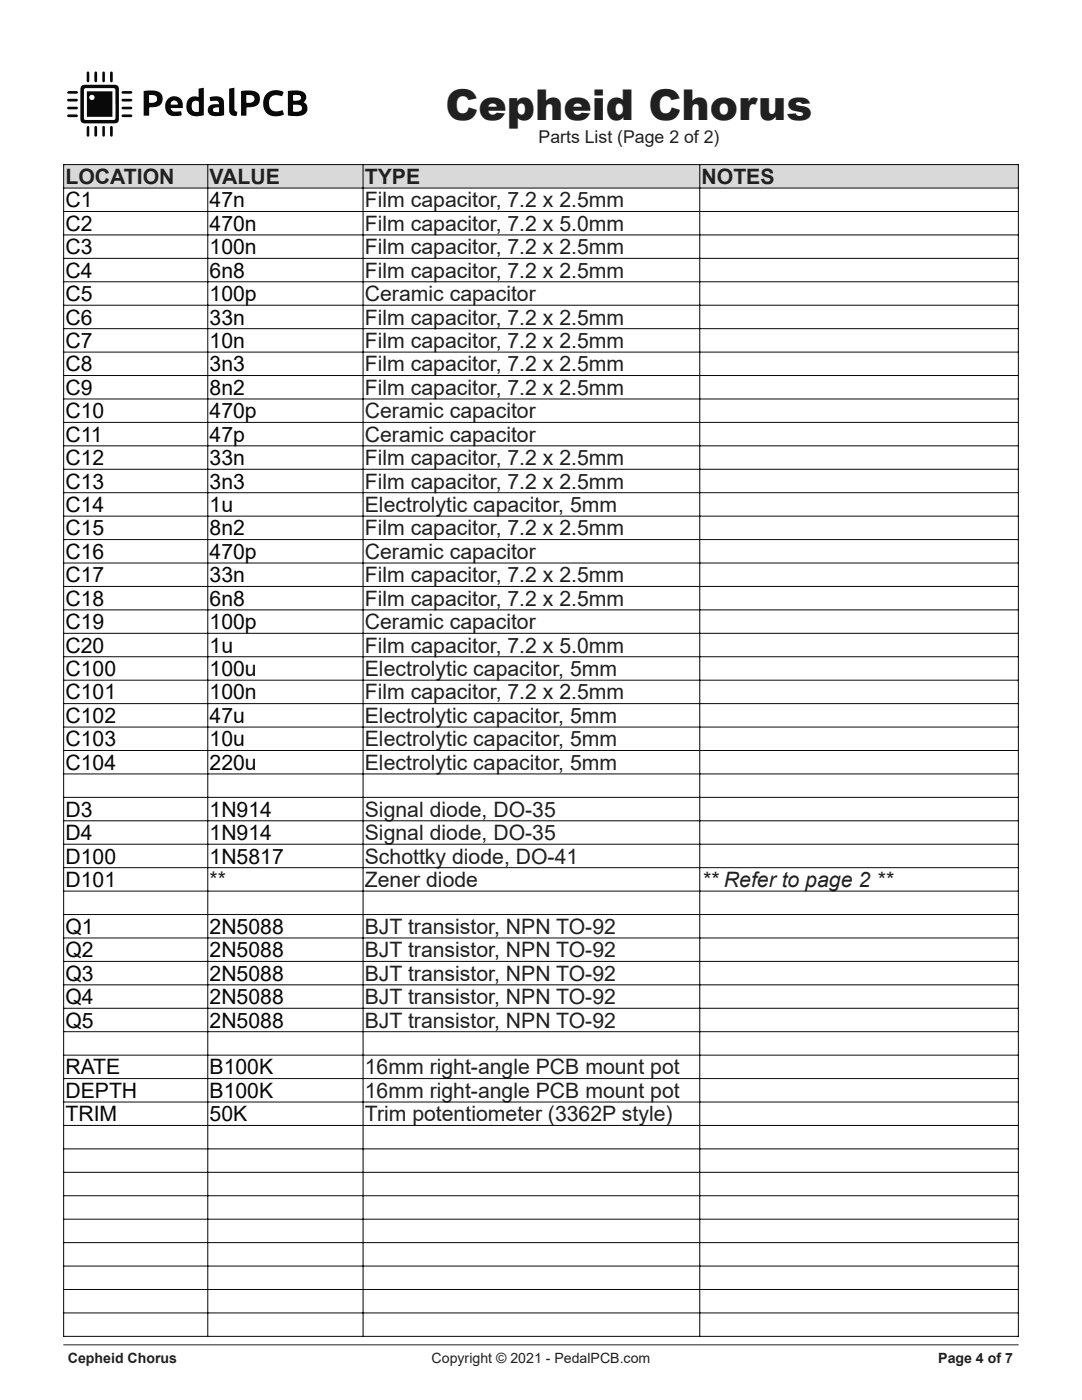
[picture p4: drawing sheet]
<svg xmlns="http://www.w3.org/2000/svg" width="216mm" height="279mm" viewBox="0 0 216 279" stroke-linecap="round" stroke-linejoin="round" font-family="sans-serif">
<path d="M12.7 268.4h190.5" fill="none" stroke="#231f20" stroke-width=".2"/>
<path d="M12.7 12.7v16.4h49.3v-16.4zM16.3 17.1a3.5 3.5 0 0 0-.3 2.2v3a3.4 3.4 0 0 0 .3 2.1 3.5 3.5 0 0 0 2.1 .2h3a3.5 3.5 0 0 0 2.1-.2l.2-.7v-5.4a.99 .99 0 0 0-.9-1.4h-4.4a3.5 3.5 0 0 0-2.1 .2zM57.4 18.2v4.8l1.6 .2a1.84 1.84 0 0 0 2.3-1.7 1.09 1.09 0 0 0-.7-1.1 1.31 1.31 0 0 0 .4-1.5 1.31 1.31 0 0 0-1.4-.8zM39.6 17.7v1.7a1.77 1.77 0 0 0-1.9 .3 1.77 1.77 0 0 0-.5 1.8 1.92 1.92 0 0 0 2.5 1.7l1-.2v-5.5zM28.7 18.2v4.9h1.1v-1.6l.2-.1a1.92 1.92 0 0 0 2.5-1.9 1.67 1.67 0 0 0-1.9-1.4zM48.1 18.2v4.9h1.1v-1.6a4.5 4.5 0 0 0 2.2-.6 1.7 1.7 0 0 0 .3-2 1.7 1.7 0 0 0-1.8-.8zM53.1 18.8a2.66 2.66 0 0 0-.3 3.2 2.66 2.66 0 0 0 3 1.2l.9-.4-.3-.8a1.79 1.79 0 0 1-2.6-.6l-.1-.3a1.58 1.58 0 0 1 .5-1.8 1.58 1.58 0 0 1 1.8-.1h.3l.3-.8a2.76 2.76 0 0 0-3.5 .4zM33.6 19.7a2.03 2.03 0 0 0-.4 2.5 2.03 2.03 0 0 0 2.4 .9l.6-.1-.1-.8-.9 .1a.86 .86 0 0 1-1.1-.7h2.4a1.78 1.78 0 0 0-.7-2.1 1.78 1.78 0 0 0-2.2 .2zM41.8 19.4l.2 .8 .8-.1a.64 .64 0 0 1 .9 .7 1.94 1.94 0 0 0-2.2 .8 1.21 1.21 0 0 0 1.4 1.6l1.8-.2v-2.2a1.44 1.44 0 0 0-2-1.6zM45.7 17.7v3.8a1.19 1.19 0 0 0 .3 1.3 1.19 1.19 0 0 0 1.2 .3l.2-.8a.59 .59 0 0 1-.6-.7v-4.1zM13.4 19.8v.3l.3 .2h1.5l.3-.3-.3-.3zM24.3 19.8v.3l.3 .2h1.5l.3-.3-.3-.3zM13.4 23v.3l.3 .1h1.5l.3-.3-.3-.3zM24.3 22.9v.4l.3 .1h1.5l.3-.3-.3-.3zM18.9 25.2l-.1 1.8 .3 .3 .2-.1 .1-.2v-1.5l-.1-.3zM18.9 14.3l-.1 1.8 .3 .3 .3-.3v-1.5l-.1-.3zM24.3 18.3v.3l.2 .1h1.6l.3-.3-.3-.2zM24.3 21.4v.3l.2 .1h1.6l.3-.3-.3-.2zM22.1 14.3l-.1 1.8 .2 .3 .3-.3v-1.5l-.1-.3zM22.1 25.2l-.1 1.8 .2 .3 .3-.3v-1.6l-.1-.2zM13.4 21.4v.3l.3 .1h1.5l.3-.2-.3-.3zM13.5 18.3l-.1 .3 .3 .1h1.5l.3-.3-.3-.2zM20.5 14.3l-.1 1.8 .3 .3 .2-.3v-1.5l-.1-.3zM17.4 25.2l-.1 1.8 .3 .3 .2-.3v-1.6l-.1-.2zM17.4 14.3l-.1 1.8 .3 .3 .2-.3v-1.5l-.1-.3zM20.5 25.2l-.1 1.8 .3 .3 .2-.3v-1.6l-.1-.2z" fill-rule="evenodd" fill="#fff"/>
<g fill="#080704">
<path d="M16.3 17.1a3.5 3.5 0 0 1 2.1-.2h3a3.6 3.6 0 0 1 2.1 .2l.2 .7v5.4a.99 .99 0 0 1-.9 1.4h-4.4a3.5 3.5 0 0 1-2.1-.2 3.4 3.4 0 0 1-.3-2.1v-3a3.5 3.5 0 0 1 .3-2.2zM16.9 17.7l-.1 .3v5.8l.4 .1h5.6l.2-.3v-5.8l-.4-.2z" fill-rule="evenodd"/>
<path d="M57.4 18.2l1.7-.2a1.65 1.65 0 0 1 2 1.4l-.1 .4-.4 .6a1.41 1.41 0 0 1 .7 1.6 1.41 1.41 0 0 1-1.3 1.1l-1 .1-1.6-.2zM58.5 20.9v1.3l.7 .1a.74 .74 0 0 0 .9-.3 .74 .74 0 0 0 0-.9l-.6-.2zM58.6 19l-.1 .9a1.42 1.42 0 0 0 1.5-.2 .67 .67 0 0 0-.2-.7 .67 .67 0 0 0-.7-.1z" fill-rule="evenodd"/>
<path d="M39.6 17.7l1.1-.2v5.5a2.72 2.72 0 0 1-3.3-.7 2.21 2.21 0 0 1 1-3l1.2 .1zM38.5 20.3a1.19 1.19 0 0 0 .6 2h.5v-2a.78 .78 0 0 0-1.1 0z" fill-rule="evenodd"/>
<path d="M28.7 18.2l.2-.1a5.1 5.1 0 0 1 3 .4 1.71 1.71 0 0 1 .4 2 1.71 1.71 0 0 1-2 .9l-.5 .1v1.6h-1.1zM29.8 19v1.5a1.44 1.44 0 0 0 1.5-.5 .77 .77 0 0 0-.2-.8 .77 .77 0 0 0-.8-.2z" fill-rule="evenodd"/>
<path d="M48.1 18.2l.2-.1a4.9 4.9 0 0 1 3.2 .5 1.7 1.7 0 0 1 .2 2 1.7 1.7 0 0 1-1.8 .8l-.7 .1v1.6h-1.1zM49.2 19v1.5a1.06 1.06 0 0 0 1.5-1 1.38 1.38 0 0 0-1.5-.5z" fill-rule="evenodd"/>
<path d="M53.1 18.8a2.76 2.76 0 0 1 3.5-.4l-.3 .8h-.3a1.67 1.67 0 0 0-2.3 .7 1.67 1.67 0 0 0 .9 2.3h.7l1.1-.2 .3 .8a2.7 2.7 0 0 1-4.1-1.5v-1.3z" fill-rule="evenodd"/>
<path d="M33.6 19.7a1.78 1.78 0 0 1 2.2-.2 1.78 1.78 0 0 1 .7 2.1h-2.4a1 1 0 0 0 1.4 .7l.6-.1 .1 .7a2.8 2.8 0 0 1-2.8-.3 2.32 2.32 0 0 1 .2-2.9zM34.2 20.3l-.1 .5h1.4a.7 .7 0 0 0-.5-.7 .7 .7 0 0 0-.8 .2z" fill-rule="evenodd"/>
<path d="M41.8 19.4a2.18 2.18 0 0 1 2.8 .6l.1 3a3.7 3.7 0 0 1-2.9-.2 1.24 1.24 0 0 1-.1-1.5 1.24 1.24 0 0 1 1.4-.5h.6a.74 .74 0 0 0-.4-.7 .74 .74 0 0 0-.8 0l-.5 .1zM42.6 21.6l-.1 .1a.41 .41 0 0 0 .3 .6l.9 .1v-.9z" fill-rule="evenodd"/>
<path d="M45.7 17.7l1.1-.2v4.1a.59 .59 0 0 0 .6 .7l-.2 .8a1.19 1.19 0 0 1-1.2-.3 1.19 1.19 0 0 1-.3-1.3z" fill-rule="evenodd"/>
<path d="M13.4 19.8l1.8-.1 .3 .3-.3 .3h-1.5l-.3-.2z" fill-rule="evenodd"/>
<path d="M24.3 19.8l1.8-.1 .3 .3-.3 .3h-1.5l-.3-.2z" fill-rule="evenodd"/>
<path d="M13.4 23l1.8-.2 .3 .3-.3 .3h-1.5l-.3-.1z" fill-rule="evenodd"/>
<path d="M24.3 22.9l1.8-.1 .3 .3-.3 .3h-1.5l-.3-.1z" fill-rule="evenodd"/>
<path d="M18.9 25.2h.4l.1 .3v1.5l-.1 .2-.2 .1-.3-.3z" fill-rule="evenodd"/>
<path d="M18.9 14.3h.4l.1 .3v1.5l-.3 .3-.3-.3z" fill-rule="evenodd"/>
<path d="M24.3 18.3l1.8-.1 .3 .2-.3 .3h-1.6l-.2-.1z" fill-rule="evenodd"/>
<path d="M24.3 21.4l1.8-.1 .3 .2-.3 .3h-1.6l-.2-.1z" fill-rule="evenodd"/>
<path d="M22.1 14.3h.3l.1 .3v1.5l-.3 .3-.2-.3z" fill-rule="evenodd"/>
<path d="M22.1 25.2h.3l.1 .2v1.6l-.3 .3-.2-.3z" fill-rule="evenodd"/>
<path d="M13.4 21.4l1.8-.1 .3 .3-.3 .2h-1.5l-.3-.1z" fill-rule="evenodd"/>
<path d="M13.5 18.3l1.7-.1 .3 .2-.3 .3h-1.5l-.3-.1z" fill-rule="evenodd"/>
<path d="M20.5 14.3h.3l.1 .3v1.5l-.2 .3-.3-.3z" fill-rule="evenodd"/>
<path d="M17.4 25.2h.3l.1 .2v1.6l-.2 .3-.3-.3z" fill-rule="evenodd"/>
<path d="M17.4 14.3h.3l.1 .3v1.5l-.2 .3-.3-.3z" fill-rule="evenodd"/>
<path d="M20.5 25.2h.3l.1 .2v1.6l-.2 .3-.3-.3z" fill-rule="evenodd"/>
</g>
<g fill="#fff">
<path d="M16.9 17.7l5.7-.1 .4 .2v5.8l-.2 .3h-5.6l-.4-.1v-5.8zM17.3 18.2v5.1h5.1v-5.1z" fill-rule="evenodd"/>
<path d="M58.5 20.9h.7a.74 .74 0 0 1 .8 .2 .74 .74 0 0 1 .1 .9l-.5 .2h-1.1z" fill-rule="evenodd"/>
<path d="M58.6 19l.5-.1a.64 .64 0 0 1 .7 .2 .64 .64 0 0 1 .1 .8l-1.4 .1z" fill-rule="evenodd"/>
<path d="M38.5 20.3a.72 .72 0 0 1 1.1 .1v1.9a1.03 1.03 0 0 1-1.1-.2 1.03 1.03 0 0 1-.2-1.1z" fill-rule="evenodd"/>
<path d="M29.8 19h.5a.78 .78 0 0 1 1 .8 .78 .78 0 0 1-1.1 .7h-.4z" fill-rule="evenodd"/>
<path d="M49.2 19h.5a.79 .79 0 0 1 1 .8 .79 .79 0 0 1-1 .7h-.5z" fill-rule="evenodd"/>
<path d="M34.2 20.3a.7 .7 0 0 1 .8-.2 .7 .7 0 0 1 .5 .7h-1.4z" fill-rule="evenodd"/>
<path d="M42.6 21.6l1.1-.1v.9l-.9-.1a.42 .42 0 0 1-.3-.3 .42 .42 0 0 1 .1-.4z" fill-rule="evenodd"/>
</g>
<path d="M17.3 18.2v5.1h5.1v-5.1zM17.9 19.4a.49 .49 0 0 0 .9 0 .49 .49 0 0 0-.9 0z" fill-rule="evenodd" fill="#080704"/>
<circle cx="18.3" cy="19.4" r=".49" fill="#fff"/>
<path d="M12.7 32.9h190.5v4.6h-190.5z" fill-rule="evenodd" fill="#dbd9d8"/>
<g fill="none" stroke="#080704" stroke-width=".2">
<path d="M12.7 32.8v234M12.7 32.9h190.5M12.7 37.5h190.5M41.5 32.9v233.8M72.4 32.9v233.8M139.6 32.9v233.8M203.2 32.8v234M12.7 42.2h190.5M12.7 46.9h190.5M12.7 51.6h190.5M12.7 56.2h190.5M12.7 60.9h190.5"/>
<path d="M12.7 65.6h190.5M12.7 70.3h190.5M12.7 74.9h190.5M12.7 79.6h190.5M12.7 84.3h190.5M12.7 89h190.5M12.7 93.7h190.5M12.7 98.3h190.5M12.7 103h190.5M12.7 107.7h190.5M12.7 112.4h190.5M12.7 117h190.5"/>
<path d="M12.7 121.7h190.5M12.7 126.4h190.5M12.7 131.1h190.5M12.7 135.7h190.5M12.7 140.4h190.5M12.7 145.1h190.5M12.7 149.8h190.5M12.7 154.5h190.5M12.7 159.1h190.5M12.7 163.8h190.5M12.7 168.5h190.5M12.7 173.2h190.5"/>
<path d="M12.7 177.8h190.5M12.7 182.5h190.5M12.7 187.2h190.5M12.7 191.9h190.5M12.7 196.5h190.5M12.7 201.2h190.5M12.7 205.9h190.5M12.7 210.6h190.5M12.7 215.3h190.5M12.7 219.9h190.5M12.7 224.6h190.5M12.7 229.3h190.5"/>
<path d="M12.7 234h190.5M12.7 238.6h190.5M12.7 243.3h190.5M12.7 248h190.5M12.7 252.7h190.5M12.7 257.3h190.5M12.7 262h190.5M12.7 266.7h190.5"/>
</g>
<text font-size="8.5" fill="#231f20" x="88.9" y="23.9">Cepheid Chorus</text>
<g font-size="4.2" fill="#231f20">
<text x="13.1" y="36.7">LOCATION</text>
<text x="41.8" y="36.7">VALUE</text>
<text x="72.8" y="36.7">TYPE</text>
<text x="72.8" y="41.4">Film capacitor, 7.2 x 2.5mm</text>
<text x="140" y="36.7">NOTES</text>
<text x="72.8" y="46.1">Film capacitor, 7.2 x 5.0mm</text>
<text x="72.8" y="50.7">Film capacitor, 7.2 x 2.5mm</text>
<text x="72.8" y="55.4">Film capacitor, 7.2 x 2.5mm</text>
<text x="72.8" y="60.1">Ceramic capacitor</text>
<text x="72.8" y="64.8">Film capacitor, 7.2 x 2.5mm</text>
<text x="72.8" y="69.4">Film capacitor, 7.2 x 2.5mm</text>
<text x="72.8" y="74.1">Film capacitor, 7.2 x 2.5mm</text>
<text x="72.8" y="78.8">Film capacitor, 7.2 x 2.5mm</text>
<text x="72.8" y="83.5">Ceramic capacitor</text>
<text x="72.8" y="88.2">Ceramic capacitor</text>
<text x="72.8" y="92.8">Film capacitor, 7.2 x 2.5mm</text>
<text x="72.8" y="97.5">Film capacitor, 7.2 x 2.5mm</text>
<text x="72.8" y="102.2">Electrolytic capacitor, 5mm</text>
<text x="72.8" y="106.9">Film capacitor, 7.2 x 2.5mm</text>
<text x="72.8" y="111.5">Ceramic capacitor</text>
<text x="72.8" y="116.2">Film capacitor, 7.2 x 2.5mm</text>
<text x="72.8" y="120.9">Film capacitor, 7.2 x 2.5mm</text>
<text x="72.8" y="125.6">Ceramic capacitor</text>
<text x="72.8" y="130.2">Film capacitor, 7.2 x 5.0mm</text>
<text x="72.8" y="134.9">Electrolytic capacitor, 5mm</text>
<text x="72.8" y="139.6">Film capacitor, 7.2 x 2.5mm</text>
<text x="72.8" y="144.3">Electrolytic capacitor, 5mm</text>
<text x="72.8" y="149">Electrolytic capacitor, 5mm</text>
<text x="72.8" y="153.6">Electrolytic capacitor, 5mm</text>
<text x="72.8" y="163">Signal diode, DO-35</text>
<text x="72.8" y="167.7">Signal diode, DO-35</text>
<text x="72.8" y="172.3">Schottky diode, DO-41</text>
<text x="41.8" y="177">**</text>
<text x="72.8" y="177">Zener diode</text>
<text x="140" y="177">** Refer to page 2 **</text>
<text x="72.8" y="186.4">BJT transistor, NPN TO-92</text>
<text x="72.8" y="191">BJT transistor, NPN TO-92</text>
<text x="72.8" y="195.7">BJT transistor, NPN TO-92</text>
<text x="72.8" y="200.4">BJT transistor, NPN TO-92</text>
<text x="72.8" y="205.1">BJT transistor, NPN TO-92</text>
<text x="72.8" y="214.4">16mm right-angle PCB mount pot</text>
<text x="72.8" y="219.1">16mm right-angle PCB mount pot</text>
<text x="72.8" y="223.8">Trim potentiometer (3362P style)</text>
</g>
<g font-size="4.2" fill="#080704">
<text x="13.1" y="41.4">C1</text>
<text x="41.8" y="41.4">47n</text>
<text x="13.1" y="46.1">C2</text>
<text x="41.8" y="46.1">470n</text>
<text x="13.1" y="50.7">C3</text>
<text x="41.8" y="50.7">100n</text>
<text x="13.1" y="55.4">C4</text>
<text x="41.8" y="55.4">6n8</text>
<text x="13.1" y="60.1">C5</text>
<text x="13.1" y="64.8">C6</text>
<text x="41.8" y="60.1">100p</text>
<text x="41.8" y="64.8">33n</text>
<text x="13.1" y="69.4">C7</text>
<text x="41.8" y="69.4">10n</text>
<text x="13.1" y="74.1">C8</text>
<text x="41.8" y="74.1">3n3</text>
<text x="13.1" y="78.8">C9</text>
<text x="13.1" y="83.5">C10</text>
<text x="41.8" y="78.8">8n2</text>
<text x="41.8" y="83.5">470p</text>
<text x="13.1" y="88.2">C11</text>
<text x="41.8" y="88.2">47p</text>
<text x="13.1" y="92.8">C12</text>
<text x="41.8" y="92.8">33n</text>
<text x="13.1" y="97.5">C13</text>
<text x="41.8" y="97.5">3n3</text>
<text x="13.1" y="102.2">C14</text>
<text x="13.1" y="106.9">C15</text>
<text x="41.8" y="102.2">1u</text>
<text x="41.8" y="106.9">8n2</text>
<text x="13.1" y="111.5">C16</text>
<text x="41.8" y="111.5">470p</text>
<text x="13.1" y="116.2">C17</text>
<text x="41.8" y="116.2">33n</text>
<text x="13.1" y="120.9">C18</text>
<text x="13.1" y="125.6">C19</text>
<text x="41.8" y="120.9">6n8</text>
<text x="41.8" y="125.6">100p</text>
<text x="13.1" y="130.2">C20</text>
<text x="41.8" y="130.2">1u</text>
<text x="13.1" y="134.9">C100</text>
<text x="41.8" y="134.9">100u</text>
<text x="13.1" y="139.6">C101</text>
<text x="41.8" y="139.6">100n</text>
<text x="13.1" y="144.3">C102</text>
<text x="13.1" y="149">C103</text>
<text x="41.8" y="144.3">47u</text>
<text x="41.8" y="149">10u</text>
<text x="13.1" y="153.6">C104</text>
<text x="41.8" y="153.6">220u</text>
<text x="13.1" y="163">D3</text>
<text x="13.1" y="167.7">D4</text>
<text x="41.8" y="163">1N914</text>
<text x="41.8" y="167.7">1N914</text>
<text x="13.1" y="172.3">D100</text>
<text x="41.8" y="172.3">1N5817</text>
<text x="13.1" y="177">D101</text>
<text x="13.1" y="186.4">Q1</text>
<text x="13.1" y="191">Q2</text>
<text x="41.8" y="186.4">2N5088</text>
<text x="41.8" y="191">2N5088</text>
<text x="13.1" y="195.7">Q3</text>
<text x="41.8" y="195.7">2N5088</text>
<text x="13.1" y="200.4">Q4</text>
<text x="41.8" y="200.4">2N5088</text>
<text x="13.1" y="205.1">Q5</text>
<text x="41.8" y="205.1">2N5088</text>
<text x="13.1" y="214.4">RATE</text>
<text x="41.8" y="214.4">B100K</text>
<text x="13.1" y="219.1">DEPTH</text>
<text x="41.8" y="219.1">B100K</text>
<text x="13.1" y="223.8">TRIM</text>
<text x="41.8" y="223.8">50K</text>
</g>
<text font-size="3.5" fill="#231f20" x="107.5" y="28.5">Parts List (Page 2 of 2)</text>
<g font-size="2.8" fill="#231f20">
<text x="13.5" y="272">Cepheid Chorus</text>
<text x="86.1" y="272">Copyright © 2021 - PedalPCB.com</text>
<text x="187.2" y="272">Page 4 of 7</text>
</g>
</svg>
